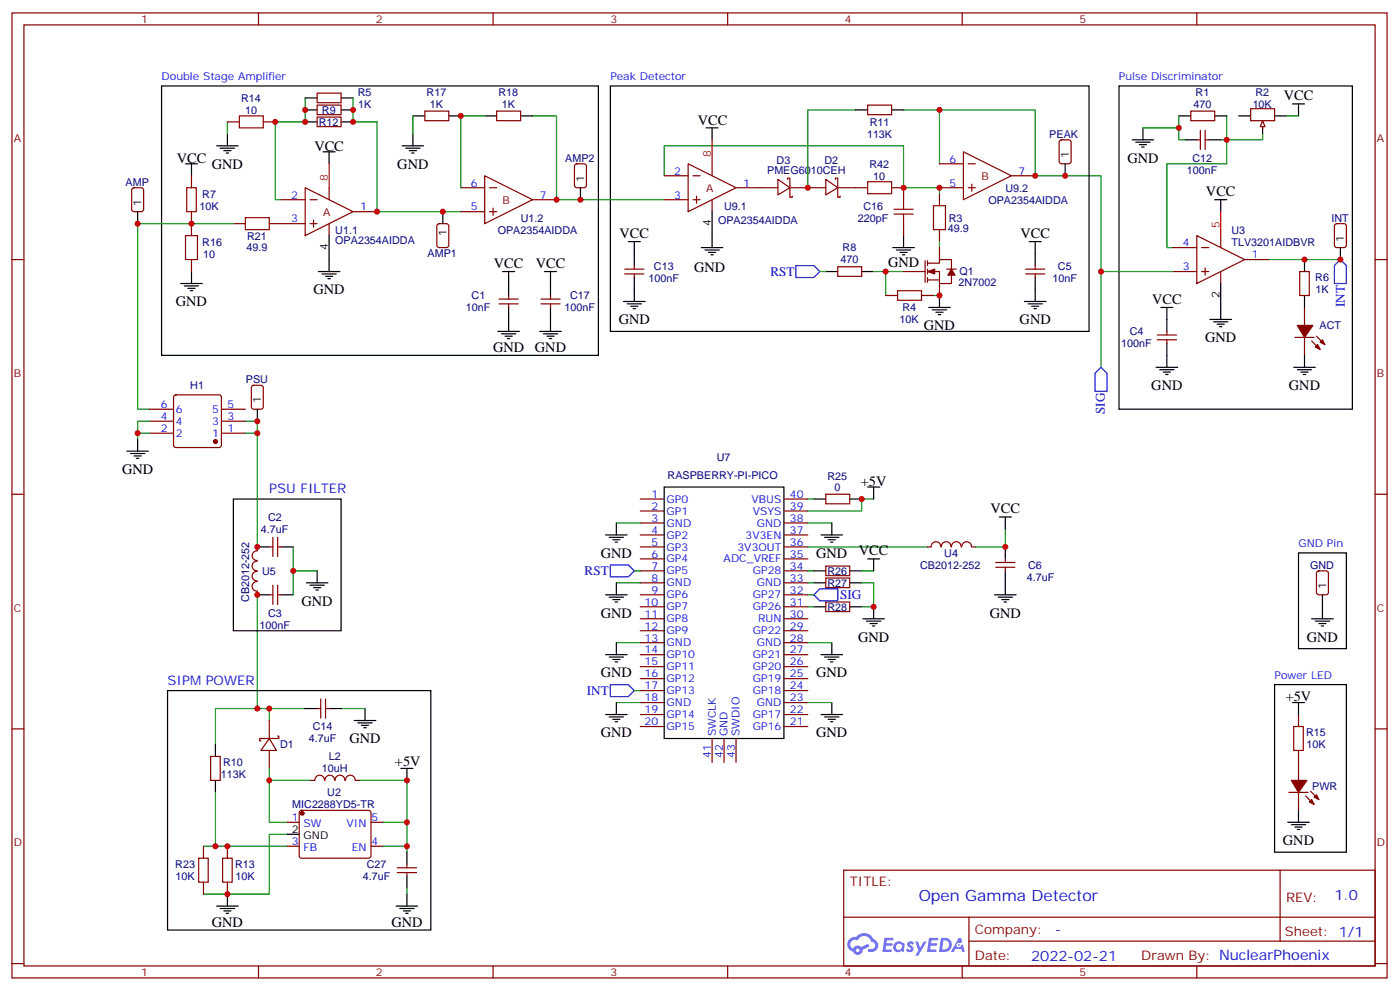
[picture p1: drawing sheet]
<svg xmlns="http://www.w3.org/2000/svg" width="413mm" height="292mm" viewBox="0 0 413 292" stroke-linecap="round" stroke-linejoin="round" font-family="sans-serif">
<g fill="none" stroke="#870000" stroke-width=".35">
<path d="M3.5 3.8h405.4v284.3h-405.4zM7.1 7.3h398.2v277.3h-398.2zM76.2 3.8v3.5M145.3 3.8v3.5M214.5 3.8v3.5M283.6 3.8v3.5M352.8 3.8v3.5M3.5 76.5h3.6M405.3 76.5h3.6M3.5 145.6h3.6M405.3 145.6h3.6M3.5 214.8h3.6"/>
<path d="M405.3 214.8h3.6M248.7 256.4h156.6v28.2h-156.6zM377.3 256.4v20.9M248.7 270.2h156.5M285.6 277.3h119.6M285.6 270.2v14.2M3.5 283.9h3.6M76.2 284.6v3.5M145.3 284.6v3.5M214.5 284.6v3.5M283.6 284.6v3.5M352.8 284.6v3.5"/>
<path d="M405.3 283.9h3.6"/>
</g>
<g fill="#5487ff">
<path d="M267.7 277.6a1.22 1.22 0 0 1 1.7 .2l-.4 .6a.47 .47 0 0 0-.3-.4 .47 .47 0 0 0-.5 .2l.1 .2a1.14 1.14 0 0 1 .8 1.8 1.14 1.14 0 0 1-1.9 0l-.2-.2 .5-.6 .7 .5a.29 .29 0 0 0 .3-.3 .29 .29 0 0 0-.2-.3 1.04 1.04 0 0 1-.6-1.7z"/>
<path d="M260.7 276.3h2.4l.3 .2-.2 .5-1.8 .1-.1 .8h1.5l.3 .4-.3 .4h-1.6l-.2 1.1h1.7l.2 .3-.2 .3-2.6 .1z"/>
<path d="M273.8 276.3h2.4l.3 .2-.1 .5-1.8 .1-.2 .8h1.6l.3 .4-.4 .4h-1.6l-.1 1.1h1.7l.2 .3-.2 .3-2.6 .1z"/>
<path d="M282.6 276.3h.7l.3 1.3-.6 .3a.69 .69 0 0 0-1 .3 .69 .69 0 0 0 .4 .9 .69 .69 0 0 0 .9-.6l.5-.2 .6 2.2h-.8l-.2-.9h-1.8l-.5 .9h-.8z"/>
<path d="M269.8 277.4h.8l.6 1.8 1.1-1.8h.9l-2.6 4.2h-.8l.9-1.5z"/>
<path d="M277.4 276.3l-.6 4.2h1.3a2.11 2.11 0 0 0 2.5-2.1 2.11 2.11 0 0 0-2.5-2.1zM278.1 277.1a1.39 1.39 0 0 1 1.7 1.4 1.39 1.39 0 0 1-1.8 1.3h-.3z"/>
<path d="M263.7 277.9a1.54 1.54 0 0 0-.1 2.2 1.54 1.54 0 0 0 2.2 .1l.6 .3 .3-2.3-.2-.3h-.4a1.49 1.49 0 0 0-2.4 0zM264 278.9a.94 .94 0 0 1 1.8 0 .94 .94 0 0 1-1.8 0z"/>
<path d="M250.4 276.7a2.18 2.18 0 0 0 1.1 3.7 1.44 1.44 0 0 0 1.6 .9 1.44 1.44 0 0 0 1.2-1.4l2-1.1-.5-.7-1.9 1a1.47 1.47 0 0 0-2.4 .4 1.39 1.39 0 0 1-.7-1.9 1.39 1.39 0 0 1 2-.5 2.12 2.12 0 0 1 2.2-1.3 2.12 2.12 0 0 1 1.9 1.7 1.14 1.14 0 0 1 1.1 1.4 1.14 1.14 0 0 1-1.7 .7 .43 .43 0 0 0-.5 .4 .43 .43 0 0 0 .4 .5 1.98 1.98 0 0 0 2.5-1.2 1.98 1.98 0 0 0-1.2-2.6 3.1 3.1 0 0 0-5.3-.6l-.9 .1zM252.3 280a.55 .55 0 0 1 1.1 0 .55 .55 0 0 1-1.1 0z"/>
<circle cx="282.6" cy="278.4" r=".26"/>
</g>
<path d="M314 51.8h10.6v56.4M72.3 124.1h3.5v37M75.8 175.3v33.5M100.5 208.8h7.1M91.7 229.9h-12.3v12.4h5.3M105.8 229.9h14.1v21.2M84.7 245.8h-5.3v17.7h-12.4" fill="none" stroke="#008700" stroke-width=".35"/>
<g fill="none" stroke="#000" stroke-width=".35">
<path d="M329.8 25.3h68.8v95.3h-68.8zM336.9 37.7v3.5M365.1 34.1h3.6M372.2 35.9v3.5M375.7 34.1h3.5M381 30.6h3.5M382.8 30.6v3.5M333.7 41.2h6.4M334.8 41.9h4.2M335.8 42.6h2.2M336.5 43.3h.8M358.1 58.8h3.5"/>
<path d="M359.8 58.8v3.6M303.4 71.2h3.5M305.2 71.2v3.5M395.1 73v3.5M243.4 80h3.5M254 80h3.5M302 88.8h6.3M303 89.5h4.3M304.1 90.2h2.1M304.8 90.9h.7M305.2 85.3v3.5M342.2 90.6h3.5"/>
<path d="M344 90.6v7M356.7 94.1h6.3M357.7 94.8h4.2M358.8 95.5h2.1M359.5 96.2h.7M359.8 90.6v3.5M340.8 108.2h6.3M341.8 108.9h4.3M342.9 109.6h2.1M343.6 110.3h.7M344 101.2v7M75.8 120.6v3.5"/>
<path d="M68.8 147h31.7v38.8h-31.7zM242 157.6h6.4M243.1 158.3h4.2M244.1 159h2.1M244.8 159.7h.7M245.2 154.1v3.5M75.8 175.3h3.6M82.9 175.3h3.5M382.8 162.9h14.1v28.2h-14.1zM389.8 175.3v7M386.6 182.3h6.4M387.7 183h4.2"/>
<path d="M388.8 183.7h2.1M389.5 184.4h.7M49.4 203.5h77.6v70.5h-77.6zM104.4 212.3h6.4M105.5 213h4.2M106.5 213.7h2.2M107.2 214.4h.7M107.6 208.8v3.5M119.9 251.1v3.5M119.9 258.2v3.5M63.9 267h6.3M64.9 267.7h4.2"/>
<path d="M66 268.4h2.1M66.7 269.1h.7M67 263.5v3.5M116.8 267h6.3M117.8 267.7h4.3M118.9 268.4h2.1M119.6 269.1h.7M119.9 263.5v3.5"/>
</g>
<g fill="none" stroke="#870000" stroke-width=".35">
<path d="M368.7 32h7v3.6h-7zM372.2 36.3v1.7M246.9 78.6h7.1v2.8h-7.1zM393.6 66.1l.5-.2h2.1l.6 .4 .1 5.9-.5 .7-2.3 .1-.7-.5-.1-5.9zM341.1 98.7h5.7M344 97.6v1.1M74.3 113.7l.5-.2h2.1l.7 .5v5.9l-.5 .6-2.3 .1-.7-.5v-5.9zM341.1 100.1h5.7M344 100.1v1.1M75.8 168.4a1.41 1.41 0 0 0-1.5 1.4 1.41 1.41 0 0 0 1.5 1.4M75.8 165.4a1.41 1.41 0 0 0-1.5 1.4 1.41 1.41 0 0 0 1.5 1.4M75.8 171.4a1.41 1.41 0 0 0-1.5 1.4 1.41 1.41 0 0 0 1.5 1.4"/>
<path d="M75.8 162.3a1.41 1.41 0 0 0-1.5 1.4 1.41 1.41 0 0 0 1.5 1.4M75.8 161.1v1.1M75.8 174.2v1.1M79.4 175.3h1M80.4 172.4v5.7M81.8 172.4v5.7M81.8 175.3h1.1M388.3 168.4l.5-.2h2.1l.6 .4 .1 6-.5 .6-2.3 .1-.7-.5v-5.9zM117.1 255.7h5.7M117.1 257.1h5.7M119.9 254.6v1.1M119.9 257.1v1.1"/>
</g>
<path d="M372.2 35.6l.7 1.7h-1.4z" fill="#f0f0f0" stroke="#870000" stroke-width=".35"/>
<g fill="none" stroke="#870000" stroke-width=".35">
<path d="M67 35.9h3.6M77.6 35.9h3.5M93.5 27.4h7v2.9h-7zM93.5 31h7v2.8h-7zM93.5 34.5h7v2.8h-7zM125.2 32.7h7.1v2.9h-7.1zM146.4 32.7h7.1v2.9h-7.1zM255.8 31h7v2.8h-7zM351 32.7h7.1v2.9h-7.1zM353.8 38.4v5.6M355.2 38.4v5.6M39 55.5l.5-.2h2.1l.7 .4v6l-.4 .6-2.4 .1-.6-.5-.1-5.9z"/>
<path d="M56.4 51.8v3.5M82.9 58.8h7.1M90 55.3l14.1 7.1-14.1 7zM91.4 58.8h2.1M97 55.3v3.5M135.8 55.3h7.1M142.9 51.8l14.1 7-14.1 7.1zM144.3 55.3h2.1M157 58.8h7M169.6 48.5l.4-.2h2.2l.6 .4 .1 5.9-.5 .7h-2.4l-.6-.4-.1-5.9zM195.8 58.8h7M195.8 51.8h7"/>
<path d="M202.8 48.3l14.2 7-14.2 7.1zM204.3 58.8h2.1M204.3 51.8h2.1M205.3 57.8v2.1M209.9 48.3v3.5M209.9 58.8v3.6M217 55.3h12.3M229.3 52.8l3.5 2.5-3.5 2.1zM232.1 52.8v-.3h.7v5.6h.7v-.3M232.8 55.3h10.6M243.4 52.8l3.5 2.5-3.5 2.1zM246.2 52.8v-.3h.7v5.6h.7v-.3"/>
<path d="M246.9 55.3h8.9M262.8 55.3h3.5v3.5M276.9 55.3h7.1M276.9 57.1v3.5M276.9 48.3h7.1M284 44.7l14.1 7.1-14.1 7zM285.4 55.3h2.1M285.4 48.3h2.1M286.5 54.3v2.1M298.1 51.8h7.1M312.4 41.4l.5-.2h2.1l.7 .4v6l-.4 .6-2.4 .1-.6-.5-.1-5.9zM352.8 41.2h1"/>
<path d="M355.2 41.2h1.1M56.4 62.4v7M56.4 76.5v3.5M68.8 65.9h3.5M79.4 65.9h10.6M91.4 65.9h2.1M92.4 64.8v2.2M97 65.9v3.5M104.1 62.4h7M129 66.1l.5-.2h2.1l.6 .4 .1 5.9-.5 .7-2.3 .1-.7-.5v-5.9zM135.8 62.4h7.1M144.3 62.4h2.1"/>
<path d="M145.3 61.3v2.1M184.1 79.3h5.7M187 78.2v1.1M266.3 65.9v3.5M272.7 76.8v6.4M273.4 77.5h3.5v-1h3.6v2.8M273.4 76.8v1.4M273.4 79.3v1.4M276.9 67.7v3.5M276.9 73v3.5M279 79.3h2.9M302.3 79.3h5.7"/>
<path d="M305.2 78.2v1.1M345.7 73h7.1M352.8 69.4l14.1 7.1-14.1 7zM354.2 73h2.1M355.2 79v2.1M359.8 69.4v3.6M366.9 76.5h7M147.1 88.1h5.7M147.1 89.5h5.7M149.9 87.1v1M149.9 89.5v1.1M159.5 88.1h5.6"/>
<path d="M159.5 89.5h5.6M162.3 87.1v1M162.3 89.5v1.1M184.1 80.7h5.7M187 80.7v1.1M261.1 87.1h3.5M266.3 80h6.4M271.6 87.1h3.6M273.4 80h3.5v3.5h3.6v-2.4M273.4 82.5h3.5M273.4 81.8v1.4M276.9 83.5v3.6"/>
<path d="M302.3 80.7h5.7M305.2 80.7v1.1M345.7 80h7.1M354.2 80h2.1M359.8 80v3.5M381.7 99.4h5.6M383.1 80h2.8v7.1h-2.8zM384.5 90.6v5.3M384.5 99.4v5.3M388.1 99.1l2.4 2.4M51.4 116.6l.5-.3h12.7l.5 .3 .2 .5v14.1l-.3 .5-.4 .2h-12.7l-.5-.3-.2-.4v-14.1zM386.6 100.5l2.5 2.4"/>
<path d="M44.1 127.6h7.1M44.1 124.1h7.1M44.1 120.6h7.1M65.3 127.6h7M65.3 124.1h7M65.3 120.6h7M80.4 158.3v5.7M81.8 158.3v5.7M188.7 147h7.1M188.7 150.6h7.1M188.7 154.1h7.1M188.7 157.6h7.1"/>
<path d="M231.1 147h7M231.1 150.6h7M231.1 154.1h7M231.1 157.6h7M243.4 145.6h7.1v2.8h-7.1zM79.4 161.1h1M81.8 161.1h1.1M188.7 161.1h7.1M188.7 164.7h7.1M188.7 168.2h7.1M188.7 171.7h7.1M188.7 175.3h7.1"/>
<path d="M188.7 178.8h7.1M231.1 161.1h7M231.1 164.7h7M231.1 168.2h7M231.1 171.7h7M231.1 175.3h7M231.1 178.8h7M243.4 170.3h7.1v2.8h-7.1zM243.4 177.4h7.1v2.8h-7.1zM243.4 166.8h7.1v2.8h-7.1zM273.4 161.1h1.1M274.5 161.1a1.41 1.41 0 0 1 1.4-1.5 1.41 1.41 0 0 1 1.4 1.5"/>
<path d="M277.5 161.1a1.41 1.41 0 0 1 1.4-1.5 1.41 1.41 0 0 1 1.4 1.5M280.5 161.1a1.41 1.41 0 0 1 1.4-1.5 1.41 1.41 0 0 1 1.4 1.5M283.5 161.1a1.41 1.41 0 0 1 1.4-1.5 1.41 1.41 0 0 1 1.4 1.5M286.5 161.1h1M293.5 167.1h5.7M293.5 165.7h5.7M296.3 164.7v1M296.3 167.1v1.1M188.7 182.3h7.1M188.7 185.8h7.1M188.7 189.4h7.1M188.7 192.9h7.1"/>
<path d="M188.7 196.4h7.1M188.7 200h7.1M231.1 182.3h7M231.1 185.8h7M231.1 189.4h7M231.1 192.9h7M231.1 196.4h7M231.1 200h7M79.4 217.6l2.1 3.5h-4.6zM79.4 212.3v5.3M81.8 216.9h.4v.7h-5.6v.7h.3M93.5 208.8h1"/>
<path d="M94.5 206v5.6M96 206v5.6M96 208.8h1M188.7 203.5h7.1M188.7 207h7.1M188.7 210.5h7.1M188.7 214.1h7.1M209.9 217.6v7M213.4 217.6v7M217 217.6v7M231.1 203.5h7M231.1 207h7"/>
<path d="M231.1 210.5h7M231.1 214.1h7M382.8 210.5v3.6M62.1 222.9h2.8v7h-2.8zM79.4 221.1v5.3M88.4 239l.5-.2h20l.5 .7-.1 12.9-.6 .5-20.1-.1-.4-.6v-12.7zM91.7 229.9h1.1M92.8 229.9a1.41 1.41 0 0 1 1.4-1.5 1.41 1.41 0 0 1 1.4 1.5M95.8 229.9a1.41 1.41 0 0 1 1.4-1.5 1.41 1.41 0 0 1 1.4 1.5M98.8 229.9a1.41 1.41 0 0 1 1.4-1.5 1.41 1.41 0 0 1 1.4 1.5M101.8 229.9a1.41 1.41 0 0 1 1.5-1.5 1.41 1.41 0 0 1 1.4 1.5M104.8 229.9h1"/>
<path d="M379.9 233.5h5.7M382.8 221.1v8.8M382.8 233.5v5.3M384.9 234.5l2.4 2.5M386.3 233.1l2.5 2.5M60 249.3v3.6M60 259.9v3.6M67 249.3v3.6M67 259.9v3.6M84.7 242.3h3.5M84.7 249.3h3.5M109.4 242.3h3.5"/>
<path d="M109.4 249.3h3.5"/>
</g>
<g fill="none" stroke="#a10000" stroke-width=".35">
<path d="M70.6 34.1h7v3.6h-7zM55 55.3h2.9v7.1h-2.9zM255.8 53.6h7v3.5h-7zM266.3 58.8v2.9M54.7 69.4h3.5v7.1h-3.5zM72.3 64.1h7.1v3.6h-7.1zM263.5 61.7h5.7M263.5 63.1h5.7M266.3 63.1v2.8M275.2 60.6h3.5v7.1h-3.5zM264.6 85.7h7v2.8h-7zM381.4 214.1h2.8v7h-2.8z"/>
<path d="M58.6 252.9h2.8v7h-2.8zM65.6 252.9h2.8v7h-2.8z"/>
</g>
<g fill="none" stroke="#000" stroke-width=".35">
<path d="M47.6 25.3h128.8v79.4h-128.8zM67 39.4v3.6M90 32.4h3.5M90 28.9h3.5M90 35.9h3.5M100.5 32.4h3.6M100.5 28.9h3.6M100.5 35.9h3.6M121.7 34.1h3.5M121.7 39.4v3.6M132.3 34.1h3.5M142.9 34.1h3.5"/>
<path d="M153.5 34.1h3.5M179.9 25.3h141.1v72.3h-141.1zM208.1 37.7h3.6M209.9 37.7v3.5M252.2 32.4h3.6M262.8 32.4h3.5M347.5 34.1h3.5M358.1 34.1h3.5M54.7 48.3h3.5M56.4 48.3v3.5M63.9 43h6.3M64.9 43.7h4.2"/>
<path d="M66 44.4h2.1M66.7 45.1h.7M95.2 44.7h3.6M97 44.7v3.6M118.5 43h6.4M119.6 43.7h4.2M120.6 44.4h2.2M121.4 45.1h.7M171.1 55.3v3.5M314 48.3v3.5M349.2 41.2h3.6M356.3 41.2h3.5"/>
<path d="M40.6 62.4v3.5M97 69.4v10.6M130.5 62.4v3.5M185.2 71.2h3.5M187 71.2v7M206.7 73h6.4M207.8 73.7h4.2M208.8 74.4h2.2M209.5 75.1h.8M209.9 62.4v10.6M263.2 73h6.3M264.2 73.7h4.3"/>
<path d="M265.3 74.4h2.1M266 75.1h.7M266.3 69.4v3.6M305.2 74.7v3.5M384.5 76.5v3.5M53.3 83.5h6.3M54.3 84.2h4.3M55.4 84.9h2.1M56.1 85.7h.7M56.4 80v3.5M93.8 80h6.4M94.9 80.7h4.2"/>
<path d="M96 81.4h2.1M96.7 82.1h.7M146.8 97.6h6.3M147.8 98.4h4.2M148.2 80h3.5M148.9 99.1h2.1M149.6 99.8h.7M149.9 80v7.1M149.9 90.6v7M159.1 97.6h6.4M160.2 98.4h4.2M160.5 80h3.5"/>
<path d="M161.2 99.1h2.1M161.9 99.8h.7M162.3 80v7.1M162.3 90.6v7M183.8 88.8h6.3M184.9 89.5h4.2M185.9 90.2h2.1M186.6 90.9h.7M187 81.8v7M273.8 90.6h6.3M274.8 91.3h4.2M275.9 92h2.1"/>
<path d="M276.6 92.7h.7M276.9 87.1v3.5M305.2 81.8v3.5M359.8 83.5v7.1M384.5 87.1v3.5M381.4 108.2h6.3M382.4 108.9h4.2M383.5 109.6h2.1M384.2 110.3h.7M384.5 104.7v3.5M37.4 132.9h6.3M38.5 133.6h4.2"/>
<path d="M39.5 134.3h2.1M40.2 135h.7M40.6 129.4v3.5M178.5 157.6h6.4M179.6 158.3h4.2M180.6 159h2.1M181.3 159.7h.7M181.7 154.1v3.5M195.8 143.5h35.3v74.1h-35.3zM239.9 147h3.5M250.5 147h3.5M255.8 143.5h3.5"/>
<path d="M257.5 143.5v3.5M294.6 152.3h3.5M296.3 152.3v3.6M75.8 161.1h3.6M82.9 161.1h3.5M90.3 171.7h6.4M91.4 172.4h4.2M92.4 173.1h2.1M93.1 173.8h.7M93.5 168.2v3.5M178.5 175.3h6.4M179.6 176h4.2"/>
<path d="M180.6 176.7h2.1M181.3 177.4h.7M181.7 171.7v3.6M239.9 171.7h3.5M239.9 178.8h3.5M239.9 168.2h3.5M250.5 171.7h3.5M250.5 178.8h3.5M250.5 168.2h3.5M255.8 164.7h3.5M257.5 164.7v3.5M257.5 178.8v3.5"/>
<path d="M293.2 175.3h6.3M294.2 176h4.2M295.3 176.7h2.1M296 177.4h.7M296.3 161.1v3.6M296.3 168.2v7.1M178.5 192.9h6.4M179.6 193.6h4.2M180.6 194.3h2.1M181.3 195h.7M181.7 189.4v3.5M242 192.9h6.4"/>
<path d="M243.1 193.6h4.2M244.1 194.3h2.1M244.8 195h.7M245.2 189.4v3.5M254.4 182.3h6.3M255.4 183h4.2M256.5 183.7h2.1M257.2 184.4h.7M63.5 219.4v3.5M90 208.8h3.5M97 208.8h3.5M178.5 210.5h6.4"/>
<path d="M179.6 211.2h4.2M180.6 211.9h2.1M181.3 212.7h.7M181.7 207v3.5M242 210.5h6.4M243.1 211.2h4.2M244.1 211.9h2.1M244.8 212.7h.7M245.2 207v3.5M375.7 201.7h21.2v49.4h-21.2zM381 207h3.5M382.8 207v3.5"/>
<path d="M63.5 229.9v3.6M118.2 226.4h3.5M119.9 226.4v3.5M382.8 238.8v3.5M84.7 245.8h3.5M379.6 242.3h6.3M380.6 243h4.3M381.7 243.7h2.1M382.4 244.4h.7"/>
</g>
<g fill="none" stroke="#008700" stroke-width=".35">
<path d="M67 35.9v3.5M90 28.9v7h-8.9v22.9h1.8M104.1 28.9v7h7v26.5h24.7M121.7 34.1v5.3M142.9 34.1h-7.1v21.2M157 34.1h7v24.7h31.8M252.2 32.4h-14.1v22.9M266.3 32.4h38.9v19.4h8.8M276.9 32.4v15.9M336.9 37.7h10.6M347.5 34.1v7.1h1.7M361.6 34.1v7.1h10.6v-1.8"/>
<path d="M379.2 34.1h3.6M195.8 51.8v-8.8h70.5v12.3h10.6v1.8M359.8 41.2h1.8v7.1h-17.6v24.7h1.7M68.8 65.9h-28.2v54.7h3.5M276.9 71.2v1.8M373.9 76.5h21.2M241.7 80h1.7M257.5 80h3.6M266.3 80h-5.2v7.1M275.2 87.1h1.7M324.6 80h21.1M44.1 127.6h-3.5v1.8"/>
<path d="M44.1 124.1h-3.5v3.5M72.3 127.6h3.5M181.7 154.1h7M238.1 154.1h7.1M238.1 147h1.8M257.5 147h-3.5v3.6h-15.9M296.3 155.9v5.2h-8.8M86.4 161.1v14.2M86.4 168.2h7.1M181.7 171.7h7M187 168.2h1.7M238.1 168.2h1.8"/>
<path d="M238.1 171.7h1.8M238.1 161.1h35.3M238.1 178.8h1.8M238.1 175.3h1.8M254 171.7h3.5v7.1h-3.5M254 168.2h3.5M181.7 189.4h7M238.1 189.4h7.1M79.4 208.8v3.5M90 208.8h-26.5v10.6M181.7 207h7M187 203.5h1.7"/>
<path d="M238.1 207h7.1M63.5 233.5v15.8M79.4 226.4v3.5M60 249.3h24.7M112.9 249.3h7M112.9 242.3h7M60 263.5h7M119.9 261.7v1.8"/>
</g>
<g fill="#870000" stroke="#870000" stroke-width=".35">
<path d="M385.9 236.3l.7-.7 .7 1.4z"/>
<path d="M387.3 234.9l.8-.7 .7 1.4z"/>
<path d="M380.6 229.9h4.6l-2.4 3.6z"/>
<path d="M387.7 102.2l.7-.7 .7 1.4z"/>
<path d="M389.1 100.8l.7-.7 .7 1.4z"/>
<path d="M382.4 95.9h4.6l-2.5 3.5z"/>
<path d="M273.4 80l2.1-.7v1.4z"/>
<path d="M280.5 79.3l1 1.8h-2.1z"/>
<circle cx="89.1" cy="239.6" r=".53"/>
<circle cx="63.5" cy="130.1" r=".53"/>
</g>
<path d="M97 48.3v7M209.9 41.2v7.1M359.8 62.4v7" fill="none" stroke="#f00" stroke-width=".35"/>
<path d="M234.6 78.2h5.3l1.8 1.8-1.8 1.8h-5.3zM393.3 78.2l1.8-1.7 1.8 1.7v5.3h-3.6zM322.8 110l1.8-1.8 1.7 1.8v5.3h-3.5zM179.9 166.4h5.3l1.8 1.8-1.8 1.8h-5.3zM241.7 173.5h5.2v3.5h-5.2l-1.8-1.7zM179.9 201.7h5.3l1.8 1.8-1.8 1.7h-5.3z" fill="none" stroke="#00f" stroke-width=".35"/>
<g fill="#c00">
<circle cx="75.8" cy="175.3" r=".88"/>
<circle cx="276.9" cy="32.4" r=".88"/>
<circle cx="67" cy="263.5" r=".88"/>
<circle cx="79.4" cy="229.9" r=".88"/>
<circle cx="75.8" cy="208.8" r=".88"/>
<circle cx="79.4" cy="208.8" r=".88"/>
<circle cx="361.6" cy="41.2" r=".88"/>
<circle cx="67" cy="249.3" r=".88"/>
<circle cx="347.5" cy="37.7" r=".88"/>
<circle cx="261.1" cy="80" r=".88"/>
<circle cx="266.3" cy="55.3" r=".88"/>
<circle cx="238.1" cy="55.3" r=".88"/>
<circle cx="314" cy="51.8" r=".88"/>
<circle cx="171.1" cy="58.8" r=".88"/>
<circle cx="56.4" cy="65.9" r=".88"/>
<circle cx="86.4" cy="168.2" r=".88"/>
<circle cx="63.5" cy="249.3" r=".88"/>
<circle cx="276.9" cy="87.1" r=".88"/>
<circle cx="75.8" cy="161.1" r=".88"/>
<circle cx="296.3" cy="161.1" r=".88"/>
<circle cx="395.1" cy="76.5" r=".88"/>
<circle cx="111.1" cy="62.4" r=".88"/>
<circle cx="164" cy="58.8" r=".88"/>
<circle cx="305.2" cy="51.8" r=".88"/>
<circle cx="276.9" cy="55.3" r=".88"/>
<circle cx="254" cy="147" r=".88"/>
<circle cx="257.5" cy="178.8" r=".88"/>
<circle cx="384.5" cy="76.5" r=".88"/>
<circle cx="324.6" cy="80" r=".88"/>
<circle cx="119.9" cy="229.9" r=".88"/>
<circle cx="119.9" cy="249.3" r=".88"/>
<circle cx="119.9" cy="242.3" r=".88"/>
<circle cx="135.8" cy="34.1" r=".88"/>
<circle cx="130.5" cy="62.4" r=".88"/>
<circle cx="40.6" cy="127.6" r=".88"/>
<circle cx="81.1" cy="35.9" r=".88"/>
<circle cx="90" cy="32.4" r=".88"/>
<circle cx="90" cy="35.9" r=".88"/>
<circle cx="104.1" cy="32.4" r=".88"/>
<circle cx="104.1" cy="35.9" r=".88"/>
<circle cx="75.8" cy="124.1" r=".88"/>
<circle cx="75.8" cy="127.6" r=".88"/>
<circle cx="40.6" cy="65.9" r=".88"/>
</g>
<text font-size="4.6" fill="#00f" x="270.8" y="265.4">Open Gamma Detector</text>
<g font-size="4.2">
<text x="378.4" y="29.5">VCC</text>
<text x="205.7" y="37">VCC</text>
<text x="52.1" y="47.9">VCC</text>
<text x="92.7" y="44.4">VCC</text>
<text x="332.3" y="47.9">GND</text>
<text x="62.4" y="49.7">GND</text>
<text x="117.1" y="49.7">GND</text>
<text x="355.5" y="57.7">VCC</text>
<text x="182.6" y="70.1">VCC</text>
<text x="300.8" y="70">VCC</text>
<text x="145.6" y="78.9">VCC</text>
<text x="157.9" y="79">VCC</text>
<text x="204.6" y="80">GND</text>
<text x="261.8" y="78.6">GND</text>
<text x="92.4" y="86.7">GND</text>
<text x="339.6" y="89.5">VCC</text>
<text x="51.9" y="90.2">GND</text>
<text x="182.4" y="95.6">GND</text>
<text x="300.6" y="95.6">GND</text>
<text x="272.3" y="97.3">GND</text>
<text x="355.2" y="100.8">GND</text>
<text x="145.3" y="103.7">GND</text>
<text x="157.7" y="103.7">GND</text>
<text x="339.4" y="114.9">GND</text>
<text x="379.9" y="114.9">GND</text>
<text x="36" y="139.6">GND</text>
<text x="253.7" y="143.2">+5V</text>
<text x="292" y="151.3">VCC</text>
<text x="177.1" y="164.3">GND</text>
<text x="240.6" y="164.3">GND</text>
<text x="253.2" y="163.6">VCC</text>
<text x="88.9" y="178.4">GND</text>
<text x="177.1" y="182">GND</text>
<text x="291.7" y="182">GND</text>
<text x="252.9" y="189">GND</text>
<text x="385.2" y="189">GND</text>
<text x="177.1" y="199.6">GND</text>
<text x="240.6" y="199.6">GND</text>
<text x="379" y="206.7">+5V</text>
<text x="103" y="219">GND</text>
<text x="177.1" y="217.2">GND</text>
<text x="240.6" y="217.2">GND</text>
<text x="116.4" y="225.7">+5V</text>
<text x="378.2" y="249">GND</text>
<text x="62.4" y="273.1">GND</text>
<text x="115.4" y="273.1">GND</text>
</g>
<g font-size="4.2" fill="#00f">
<text x="393.3" y="265.2">1.0</text>
<text x="310.9" y="275.2">-</text>
<text x="304" y="283">2022-02-21</text>
</g>
<g font-size="3.9" fill="#00f">
<text x="227.1" y="81.2">RST</text>
<text x="396.4" y="90.5" transform="rotate(-90 396.4 90.5)">INT</text>
<text x="325.7" y="122" transform="rotate(-90 325.7 122)">SIG</text>
<text x="79.4" y="145.3">PSU FILTER</text>
<text x="172.3" y="169.5">RST</text>
<text x="247.6" y="176.6">SIG</text>
<text x="49.4" y="201.7">SIPM POWER</text>
<text x="173" y="204.7">INT</text>
</g>
<g font-size="3.9" fill="#800">
<text x="250.5" y="261">TITLE:</text>
<text x="379.1" y="265.7">REV:</text>
<text x="287.4" y="275.2">Company:</text>
<text x="378.7" y="275.8">Sheet: 1/1</text>
<text x="287.4" y="282.9">Date:</text>
<text x="336.4" y="282.9">Drawn By: NuclearPhoenix</text>
</g>
<g font-size="3.2" fill="#800">
<text x="41.6" y="6.8">1</text>
<text x="110.8" y="6.8">2</text>
<text x="179.9" y="6.8">3</text>
<text x="249.1" y="6.8">4</text>
<text x="318.2" y="6.8">5</text>
<text x="4.1" y="41.9">A</text>
<text x="405.9" y="41.9">A</text>
<text x="289.3" y="53.1">B</text>
<text x="208.1" y="56.6">A</text>
<text x="95.2" y="63.7">A</text>
<text x="148.2" y="60.2">B</text>
<text x="4.1" y="111.1">B</text>
<text x="405.9" y="111.1">B</text>
<text x="4.1" y="180.2">C</text>
<text x="405.9" y="180.2">C</text>
<text x="4.1" y="249.3">D</text>
<text x="405.9" y="249.3">D</text>
<text x="41.6" y="287.6">1</text>
<text x="110.8" y="287.6">2</text>
<text x="179.9" y="287.6">3</text>
<text x="249.1" y="287.6">4</text>
<text x="318.2" y="287.6">5</text>
</g>
<g font-size="3.2" fill="#00f">
<text x="47.6" y="23.6">Double Stage Amplifier</text>
<text x="179.9" y="23.6">Peak Detector</text>
<text x="329.8" y="23.6">Pulse Discriminator</text>
<text x="279.9" y="47.9">6</text>
<text x="198.7" y="51.4">2</text>
<text x="300.2" y="51.4">7</text>
<text x="85.8" y="58.5">2</text>
<text x="138.7" y="55">6</text>
<text x="159.1" y="58.5">7</text>
<text x="198.7" y="58.5">3</text>
<text x="219.1" y="55">1</text>
<text x="279.9" y="55">5</text>
<text x="85.8" y="65.5">3</text>
<text x="106.2" y="62">1</text>
<text x="138.7" y="62">5</text>
<text x="348.6" y="72.6">4</text>
<text x="369" y="76.1">1</text>
<text x="348.6" y="79.7">3</text>
<text x="47.4" y="123.8">4</text>
<text x="47.4" y="120.2">6</text>
<text x="51.9" y="125.2">4</text>
<text x="51.9" y="121.6">6</text>
<text x="62.5" y="125.2">3</text>
<text x="62.5" y="121.6">5</text>
<text x="67" y="123.8">3</text>
<text x="67" y="120.2">5</text>
<text x="47.4" y="127.3">2</text>
<text x="51.9" y="128.7">2</text>
<text x="62.5" y="128.7">1</text>
<text x="67" y="127.3">1</text>
<text x="192" y="146.7">1</text>
<text x="196.5" y="148.1">GP0</text>
<text x="221.5" y="148.1">VBUS</text>
<text x="232.8" y="146.7">40</text>
<text x="192" y="150.2">2</text>
<text x="192" y="153.7">3</text>
<text x="196.5" y="151.6">GP1</text>
<text x="196.5" y="155.2">GND</text>
<text x="221.9" y="151.6">VSYS</text>
<text x="223.1" y="155.2">GND</text>
<text x="232.8" y="153.7">38</text>
<text x="232.8" y="150.2">39</text>
<text x="192" y="157.3">4</text>
<text x="192" y="160.8">5</text>
<text x="196.5" y="158.7">GP2</text>
<text x="219.8" y="158.7">3V3EN</text>
<text x="232.8" y="160.8">36</text>
<text x="232.8" y="157.3">37</text>
<text x="382.8" y="161.1">GND Pin</text>
<text x="192" y="164.3">6</text>
<text x="192" y="167.9">7</text>
<text x="196.5" y="162.2">GP3</text>
<text x="196.5" y="165.7">GP4</text>
<text x="213.3" y="165.7">ADC_VREF</text>
<text x="217.4" y="162.2">3V3OUT</text>
<text x="232.8" y="167.9">34</text>
<text x="232.8" y="164.3">35</text>
<text x="192" y="171.4">8</text>
<text x="196.5" y="169.3">GP5</text>
<text x="196.5" y="172.8">GND</text>
<text x="222" y="169.3">GP28</text>
<text x="223.1" y="172.8">GND</text>
<text x="232.8" y="171.4">33</text>
<text x="190" y="178.4">10</text>
<text x="192" y="174.9">9</text>
<text x="196.5" y="176.3">GP6</text>
<text x="196.5" y="179.8">GP7</text>
<text x="222" y="179.8">GP26</text>
<text x="222" y="176.3">GP27</text>
<text x="232.8" y="178.4">31</text>
<text x="232.8" y="174.9">32</text>
<text x="190" y="182">11</text>
<text x="190" y="185.5">12</text>
<text x="196.5" y="183.4">GP8</text>
<text x="223.5" y="183.4">RUN</text>
<text x="232.8" y="185.5">29</text>
<text x="232.8" y="182">30</text>
<text x="190" y="189">13</text>
<text x="196.5" y="186.9">GP9</text>
<text x="196.5" y="190.4">GND</text>
<text x="222" y="186.9">GP22</text>
<text x="223.1" y="190.4">GND</text>
<text x="232.8" y="189">28</text>
<text x="190" y="192.5">14</text>
<text x="190" y="196.1">15</text>
<text x="196.5" y="194">GP10</text>
<text x="196.5" y="197.5">GP11</text>
<text x="222" y="197.5">GP20</text>
<text x="222" y="194">GP21</text>
<text x="232.8" y="196.1">26</text>
<text x="232.8" y="192.5">27</text>
<text x="190" y="199.6">16</text>
<text x="190" y="203.1">17</text>
<text x="196.5" y="201">GP12</text>
<text x="222" y="201">GP19</text>
<text x="232.8" y="203.1">24</text>
<text x="232.8" y="199.6">25</text>
<text x="375.7" y="200">Power LED</text>
<text x="190" y="206.7">18</text>
<text x="196.5" y="204.5">GP13</text>
<text x="196.5" y="208.1">GND</text>
<text x="222" y="204.5">GP18</text>
<text x="223.1" y="208.1">GND</text>
<text x="232.8" y="206.7">23</text>
<text x="190" y="210.2">19</text>
<text x="190" y="213.7">20</text>
<text x="196.5" y="211.6">GP14</text>
<text x="196.5" y="215.1">GP15</text>
<text x="222" y="211.6">GP17</text>
<text x="222" y="215.1">GP16</text>
<text x="232.8" y="210.2">22</text>
<text x="232.8" y="213.7">21</text>
<text x="211" y="216.9" transform="rotate(-90 211 216.9)">SWCLK</text>
<text x="214.5" y="216.9" transform="rotate(-90 214.5 216.9)">GND</text>
<text x="218" y="216.9" transform="rotate(-90 218 216.9)">SWDIO</text>
<text x="209.5" y="223.4" transform="rotate(-90 209.5 223.4)">41</text>
<text x="213.1" y="223.4" transform="rotate(-90 213.1 223.4)">42</text>
<text x="216.6" y="223.4" transform="rotate(-90 216.6 223.4)">43</text>
<text x="86" y="241.9">1</text>
<text x="89.5" y="243.7">SW</text>
<text x="102.2" y="243.7">VIN</text>
<text x="109.5" y="241.9">5</text>
<text x="86" y="249">3</text>
<text x="89.5" y="250.8">FB</text>
<text x="103.7" y="250.8">EN</text>
<text x="109.5" y="249">4</text>
</g>
<g font-size="3.2" fill="#000080">
<text x="105.5" y="28.2">R5</text>
<text x="125.7" y="28.3">R17</text>
<text x="146.9" y="28.3">R18</text>
<text x="352.4" y="28.2">R1</text>
<text x="370.1" y="28.2">R2</text>
<text x="71.1" y="30">R14</text>
<text x="72.3" y="33.6">10</text>
<text x="94.9" y="33.5">R9</text>
<text x="105.6" y="31.7">1K</text>
<text x="126.7" y="31.8">1K</text>
<text x="147.9" y="31.8">1K</text>
<text x="351.8" y="31.8">470</text>
<text x="369.3" y="31.7">10K</text>
<text x="94" y="37">R12</text>
<text x="255.6" y="40.6">113K</text>
<text x="256.4" y="37.1">R11</text>
<text x="309.3" y="40.6">PEAK</text>
<text x="166.6" y="47.6">AMP2</text>
<text x="351.5" y="47.6">C12</text>
<text x="226.1" y="51.2">PMEG6010CEH</text>
<text x="228.9" y="48.2">D3</text>
<text x="243" y="48.2">D2</text>
<text x="256.3" y="49.4">R42</text>
<text x="257.4" y="52.9">10</text>
<text x="349.9" y="51.2">100nF</text>
<text x="37" y="54.7">AMP</text>
<text x="59.6" y="58.3">R7</text>
<text x="291.3" y="60">OPA2354AIDDA</text>
<text x="296.4" y="56.5">U9.2</text>
<text x="58.8" y="61.8">10K</text>
<text x="153.5" y="65.3">U1.2</text>
<text x="211.7" y="65.9">OPA2354AIDDA</text>
<text x="213.5" y="61.8">U9.1</text>
<text x="252.9" y="65.3">220pF</text>
<text x="254.5" y="61.8">C16</text>
<text x="279.7" y="65.3">R3</text>
<text x="392.5" y="65.3">INT</text>
<text x="72.8" y="70.6">R21</text>
<text x="98.8" y="72">OPA2354AIDDA</text>
<text x="98.8" y="68.8">U1.1</text>
<text x="146.7" y="68.8">OPA2354AIDDA</text>
<text x="279.4" y="68.5">49.9</text>
<text x="363" y="68.8">U3</text>
<text x="59.6" y="72.4">R16</text>
<text x="59.9" y="75.9">10</text>
<text x="72.6" y="74.1">49.9</text>
<text x="126" y="75.9">AMP1</text>
<text x="247.7" y="77.6">470</text>
<text x="248.4" y="74.1">R8</text>
<text x="363" y="72.4">TLV3201AIDBVR</text>
<text x="191.1" y="82.9">100nF</text>
<text x="192.8" y="79.4">C13</text>
<text x="282.8" y="81.1">Q1</text>
<text x="310.2" y="82.9">10nF</text>
<text x="311.9" y="79.4">C5</text>
<text x="387.7" y="82.9">R6</text>
<text x="139" y="88.2">C1</text>
<text x="168.1" y="88.2">C17</text>
<text x="282.6" y="84.4">2N7002</text>
<text x="387.8" y="86.4">1K</text>
<text x="137.4" y="91.7">10nF</text>
<text x="166.4" y="91.7">100nF</text>
<text x="265.2" y="95.3">10K</text>
<text x="266" y="91.8">R4</text>
<text x="333" y="98.8">C4</text>
<text x="389" y="97">ACT</text>
<text x="330.5" y="102.3">100nF</text>
<text x="72.5" y="112.9">PSU</text>
<text x="56.1" y="114.7">H1</text>
<text x="211.3" y="135.8">U7</text>
<text x="196.8" y="141.1">RASPBERRY-PI-PICO</text>
<text x="243.9" y="141.4">R25</text>
<text x="246" y="144.7">0</text>
<text x="79" y="153.5">C2</text>
<text x="76.9" y="157">4.7uF</text>
<text x="271.2" y="167.6">CB2012-252</text>
<text x="278.4" y="164.1">U4</text>
<text x="303" y="167.6">C6</text>
<text x="386.2" y="167.6">GND</text>
<text x="77.3" y="169.4">U5</text>
<text x="243.9" y="172.8">R27</text>
<text x="243.9" y="169.3">R26</text>
<text x="302.7" y="171.1">4.7uF</text>
<text x="73.5" y="177.5" transform="rotate(-90 73.5 177.5)">CB2012-252</text>
<text x="243.9" y="180">R28</text>
<text x="76.5" y="185.2">100nF</text>
<text x="79" y="181.7">C3</text>
<text x="92.2" y="215.2">C14</text>
<text x="82.6" y="220.5">D1</text>
<text x="91" y="218.7">4.7uF</text>
<text x="385" y="217">R15</text>
<text x="385.1" y="220.5">10K</text>
<text x="65.8" y="225.8">R10</text>
<text x="94.8" y="227.6">10uH</text>
<text x="96.9" y="224">L2</text>
<text x="65.1" y="229.3">113K</text>
<text x="386.8" y="232.9">PWR</text>
<text x="86.2" y="238.1">MIC2288YD5-TR</text>
<text x="96.5" y="234.5">U2</text>
<text x="51.7" y="255.8">R23</text>
<text x="69.3" y="255.8">R13</text>
<text x="108.1" y="255.7">C27</text>
<text x="51.8" y="259.3">10K</text>
<text x="69.4" y="259.3">10K</text>
<text x="106.9" y="259.3">4.7uF</text>
</g>
<g font-size="3.2" fill="#f00">
<text x="209.5" y="46.1" transform="rotate(-90 209.5 46.1)">8</text>
<text x="96.7" y="53.2" transform="rotate(-90 96.7 53.2)">8</text>
<text x="359.5" y="67.3" transform="rotate(-90 359.5 67.3)">5</text>
</g>
<g font-size="3.2">
<text x="315" y="46.5" transform="rotate(-90 315 46.5)">1</text>
<text x="172.2" y="53.6" transform="rotate(-90 172.2 53.6)">1</text>
<text x="41.6" y="60.6" transform="rotate(-90 41.6 60.6)">1</text>
<text x="131.6" y="69.7" transform="rotate(-90 131.6 69.7)">1</text>
<text x="209.5" y="66.5" transform="rotate(-90 209.5 66.5)">4</text>
<text x="396.2" y="71.2" transform="rotate(-90 396.2 71.2)">1</text>
<text x="96.7" y="73.6" transform="rotate(-90 96.7 73.6)">4</text>
<text x="359.5" y="87.7" transform="rotate(-90 359.5 87.7)">2</text>
<text x="76.9" y="118.8" transform="rotate(-90 76.9 118.8)">1</text>
<text x="390.9" y="173.5" transform="rotate(-90 390.9 173.5)">1</text>
<text x="86" y="245.5">2</text>
<text x="89.5" y="247.2">GND</text>
</g>
</svg>
